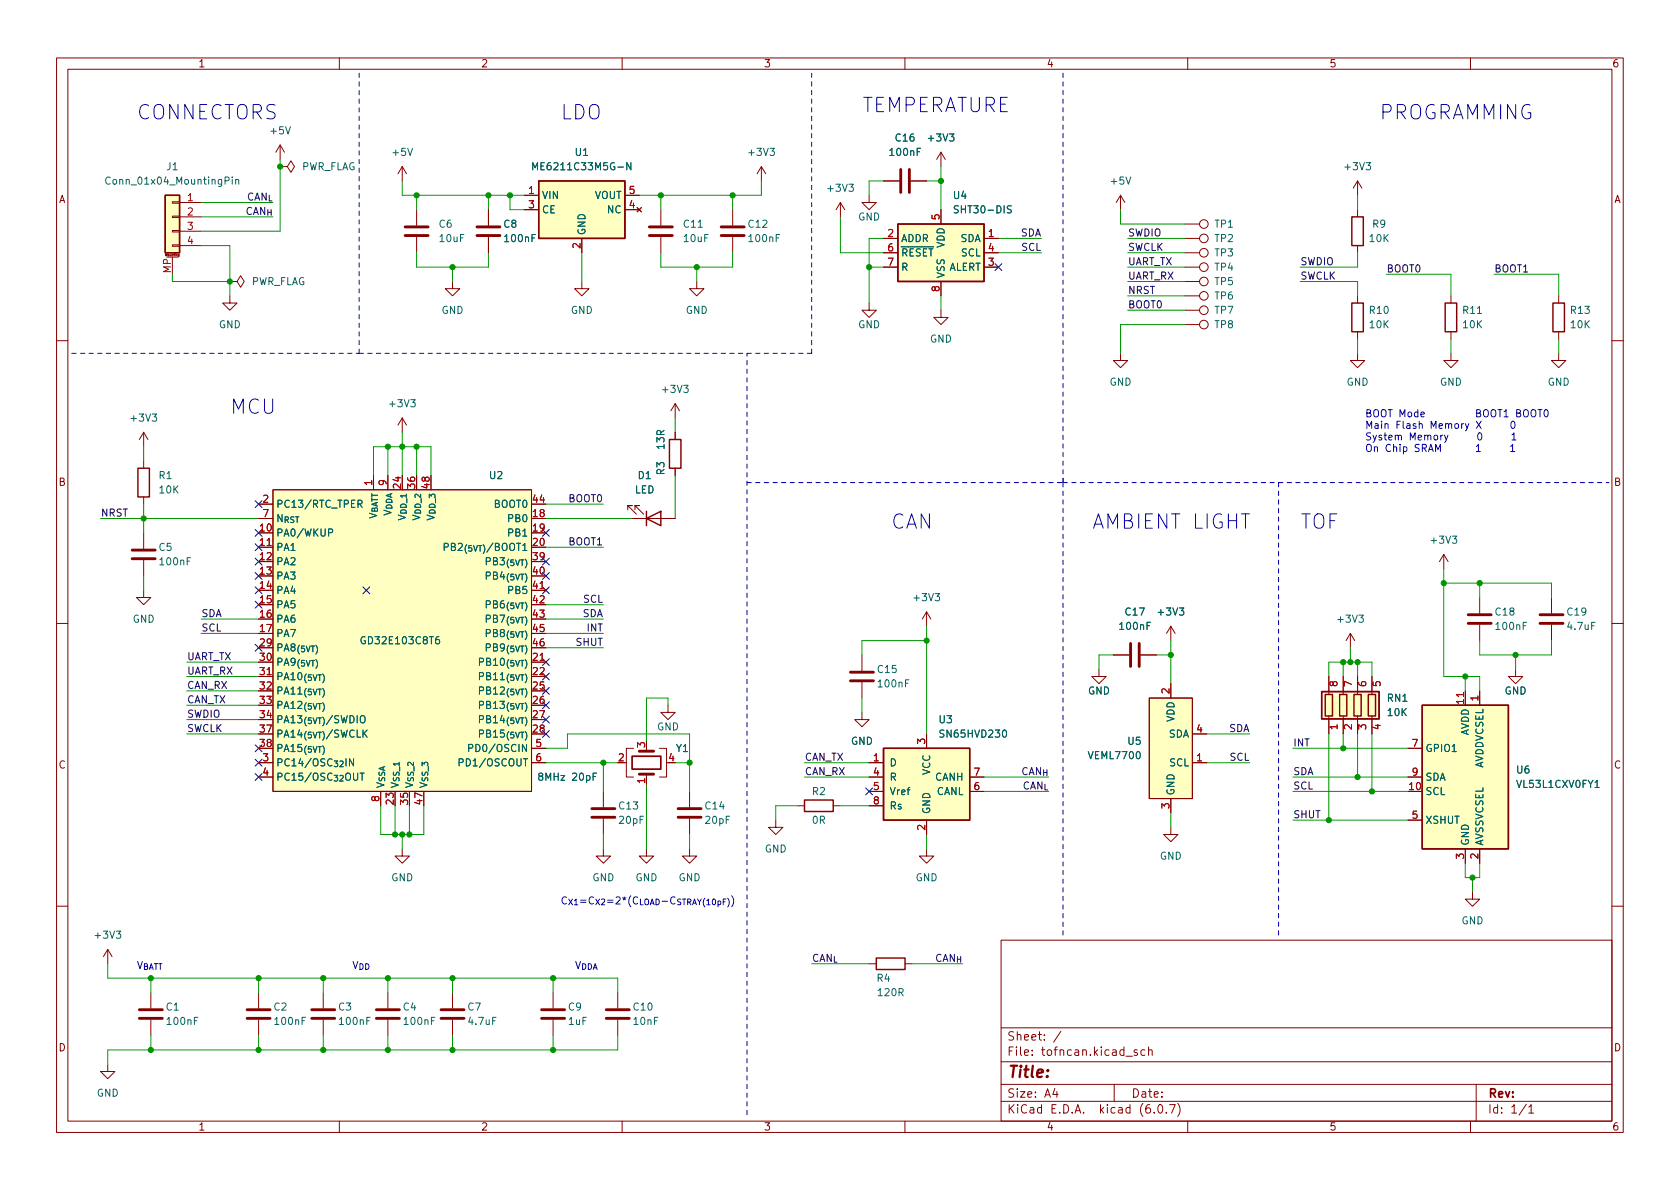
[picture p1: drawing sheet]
<svg xmlns="http://www.w3.org/2000/svg" width="297mm" height="210mm" viewBox="0 0 297 210" stroke-linecap="round" stroke-linejoin="round" font-family="sans-serif">
<g fill="none" stroke="#840000" stroke-width=".18">
<path d="M10 10.2h277v190.1h-277zM12 12.2h273v186.1h-273zM60 10.2v2M110 10.2v2M160 10.2v2M210 10.2v2M260 10.2v2M30.5 38.2h1.2v.3h-1.2zM30.5 35.7h1.2v.2h-1.2zM31.7 35.8h3.9M31.7 38.3h3.9M49.5 29.5h1.3l.6-1.1 .7 1.1-.7 1-.6-1"/>
<path d="M49.5 29.5h.1M49.5 25.6l-.7 1.3M49.5 25.6v2.6M49.5 25.6l.8 1.3M71.1 29.5v2.5M71.1 29.5l-.7 1.2M71.1 29.5l.8 1.2M73.7 37.1v2.8M86.4 37.1v2.8M92.7 34.5h2.5M92.7 37.1h2.5M110.5 34.5h2.5"/>
<path d="M110.5 37.1h2.5M112.6 36.7l.8 .8M113.4 36.7l-.8 .8M116.8 37.1v2.8M129.5 37.1v2.8M134.6 29.5l-.7 1.2M134.6 29.5v2.5M134.6 29.5l.8 1.2M148.6 35.8l-.8 1.3M148.6 35.8v2.5M148.6 35.8l.8 1.3M153.7 34.5v1.3h1.2l-1.2 1.3-1.3-1.3h1.3"/>
<path d="M156.2 32h2.8M161 32h2.8M166.4 26.9v2.6M166.4 37.1v2.5M166.4 26.9l-.8 1.3M166.4 26.9l.7 1.3M198.1 34.5l-.7 1.3M198.1 34.5v2.6M198.1 34.5l.8 1.3M209.5 39.6h2.6M240 32v2.5M240 37.1v1.2"/>
<path d="M240 32l-.7 1.3M240 32l.8 1.3M29.5 45.5h2M30.5 43.3h1.2v.3h-1.2zM30.5 40.8h1.2v.2h-1.2zM30.5 45.5v3M31.7 45.2h-.2v-.2h.2v.3l-.2 .1M31.7 40.9h3.9M31.7 43.4h3.9M40.6 52.3v1.3h1.3l-1.3 1.3-1.2-1.3h1.2M40.6 49.8h1.3l.6 1 .7-1-.7-1-.6 1M40.6 49.8h.1"/>
<path d="M73.7 41.9v2.8M80 49.8v1.2h1.3l-1.3 1.3-1.3-1.3h1.3M86.4 41.9v2.8M102.9 49.8v1.2h1.2l-1.2 1.3-1.3-1.3h1.3M102.9 42.2v2.5M116.8 41.9v2.8M123.2 49.8v1.2h1.3l-1.3 1.3-1.3-1.3h1.3M129.5 41.9v2.8M153.7 53.6v1.3h1.2l-1.2 1.2-1.3-1.2h1.3M156.2 47.2h2.5M156.2 42.2h2.5M156.2 44.7h2.5"/>
<path d="M166.4 54.9v1.2h1.2l-1.2 1.3-1.3-1.3h1.3M166.4 49.8v2.5M174 47.2h2.5M174 42.2h2.5M174 44.7h2.5M209.5 47.2h2.6M209.5 52.3h2.6M209.5 57.4h2.6M209.5 49.8h2.6M209.5 54.9h2.6M209.5 42.2h2.6M209.5 44.7h2.6"/>
<path d="M240 43.4v1.3M240 52.3v1.3M240 58.7v1.2M256.5 52.3v1.3M256.5 58.7v1.2M275.6 52.3v1.3M275.6 58.7v1.2M10 60.2h2M25.4 76.4l-.8 1.3M25.4 76.4v2.6M25.4 76.4l.8 1.3M71.1 73.9l-.7 1.3"/>
<path d="M71.1 73.9v2.5M71.1 73.9l.8 1.3M119.4 71.4l-.8 1.2M119.4 71.4v2.5M119.4 76.4v1.3M119.4 71.4l.7 1.2M198.1 62.5v1.2h1.3l-1.3 1.3-1.3-1.3h1.3M240 62.5v1.2h1.3l-1.3 1.3-1.2-1.3h1.2M256.5 62.5v1.2h1.3l-1.3 1.3-1.2-1.3h1.2M275.6 62.5v1.2h1.3l-1.3 1.3-1.3-1.3h1.3M285 60.2h2M25.4 81.5v1.3"/>
<path d="M25.4 87.9v1.2M25.4 94.2v2.8M25.4 99.1v2.7M45.7 91.7h2.6M45.7 96.8h2.6M45.7 89.1h2.6M48.3 86.6h45.7v53.3h-45.7zM66 84.1v2.5M68.6 84.1v2.5M111 90.2v-.8h.8h-.8l1.5 1.5M111.8 91.7h7.6M112.3 90.2v-.8h.7h-.7l1.5 1.5"/>
<path d="M119.4 82.8v1.3M255.3 98l-.8 1.3M255.3 98v2.6M255.3 98l.7 1.3M10 110.2h2M25.4 104.4v1.3h1.3l-1.3 1.2-1.3-1.2h1.3M45.7 119.6h2.6M94 117.1h2.5M94 104.4h2.5M152.4 115.8v2.8M163.8 108.2l-.7 1.3M163.8 108.2v2.5"/>
<path d="M163.8 108.2l.8 1.3M194.3 118.4v1.2h1.3l-1.3 1.3-1.3-1.3h1.3M196.8 115.8h2.8M201.7 115.8h2.8M207 110.7l-.8 1.3M207 110.7v2.6M207 110.7l.8 1.3M234.9 119.6v3.2M237.5 119.6v3.2M238.8 112l-.8 1.3M238.8 112v2.5M238.8 112l.7 1.3"/>
<path d="M240 119.6v3.2M242.6 119.6v3.2M261.6 105.7v2.8M261.6 110.5v2.8M268 118.4v1.2h1.2l-1.2 1.3-1.3-1.3h1.3M274.3 105.7v2.8M274.3 110.5v2.8M285 110.2h2M45.7 137.4h2.6M45.7 134.9h2.6M67.3 139.9v2.6M94 132.3h2.5"/>
<path d="M94 134.9h2.5M106.7 139.9v2.8M112 132.3h-1.3v5.1h1.3M114.3 132.3v.5M114.3 136.9v.5M116.6 132.3h1.3v5.1h-1.3M118.1 124.7v1.3h1.3l-1.3 1.2-1.3-1.2h1.3M121.9 139.9v2.8M152.4 126v1.2h1.3l-1.3 1.3-1.3-1.3h1.3M152.4 120.6v2.8M153.7 137.4h2.5M153.7 134.9h2.5"/>
<path d="M153.7 139.9h2.5M163.8 129.8v2.5M171.4 137.4h2.6M171.4 139.9h2.6M203.2 123.4h7.6v17.8h-7.6zM207 120.9v2.5M210.8 134.9h2.6M210.8 129.8h2.6M234.9 126.6v3.2M237.5 126.6v3.2M240 126.6v3.2M242.6 126.6v3.2"/>
<path d="M248.9 132.3h2.6M248.9 137.4h2.6M259.1 122.2v2.5M261.6 122.2v2.5M71.1 150.1v1.3h1.3l-1.3 1.2-1.3-1.2h1.3M106.7 150.1v1.3h1.2l-1.2 1.2-1.3-1.2h1.3M106.7 144.8v2.8M114.3 150.1v1.3h1.3l-1.3 1.2-1.3-1.2h1.3M121.9 150.1v1.3h1.3l-1.3 1.2-1.3-1.2h1.3M121.9 144.8v2.8M137.2 145v1.3h1.2l-1.2 1.3-1.3-1.3h1.3M141 142.5h1.2"/>
<path d="M147.3 142.5h1.3M153.7 142.5h2.5M163.8 150.1v1.3h1.3l-1.3 1.2-1.2-1.2h1.2M163.8 145v2.6M207 146.3v1.3h1.3l-1.3 1.2-1.3-1.2h1.3M207 141.2v2.6M248.9 145h2.6M259.1 150.1v2.5M260.3 157.7v1.3h1.3l-1.3 1.3-1.2-1.3h1.2M261.6 150.1v2.5M10 160.2h2M19 167.9l-.7 1.3"/>
<path d="M19 167.9v2.5M19 167.9l.8 1.3M26.7 175.5v2.8M45.7 175.5v2.8M57.1 175.5v2.8M68.6 175.5v2.8M80 175.5v2.8M97.8 175.5v2.8M109.2 175.5v2.8M153.7 170.4h1.2M160 170.4h1.3M177 166.3h108v32h-108z"/>
<path d="M285 160.2h2M19 188.2v1.3h1.3l-1.3 1.2-1.2-1.2h1.2M26.7 180.3v2.8M45.7 180.3v2.8M57.1 180.3v2.8M60 198.3v2M68.6 180.3v2.8M80 180.3v2.8M97.8 180.3v2.8M109.2 180.3v2.8M110 198.3v2M160 198.3v2"/>
<path d="M177 194.8h108M177 191.8h108M177 187.8h108M177 181.8h108M186.5 192.5l-.4 1h1M186.9 193v1M187.6 182.4l-1.3 1.9M197 191.8v3M199.1 186.8h1.1M201.1 185.7l-.4-.1-.2 .2 .1 .3 .5 .1v.4h-.6M202.4 185.7l-.4-.1-.3 .3v.4l.2 .3h.5M203.1 185.8l.2-.2 .3 .1 .1 .9"/>
<path d="M203.1 185.1v1.5M204.1 196.7v.1M204.9 195.4l.2-.1a.81 .81 0 0 1 .6 .7 .81 .81 0 0 1-.3 .8h-.2a.81 .81 0 0 1-.6-.6 .81 .81 0 0 1 .3-.8zM206.2 196.7v.1M206.8 195.3h1l-.7 1.5M208.2 195.1a1.72 1.72 0 0 1 0 2.3M210 198.3v2M260 198.3v2M261 191.8v6.5M269.9 195.3l-1.3 1.9M270.3 195.8l.4-.5v1.5M270.3 196.8h.9"/>
<circle cx="212.9" cy="39.6" r=".76"/>
<circle cx="212.9" cy="54.9" r=".76"/>
<circle cx="212.9" cy="52.3" r=".76"/>
<circle cx="212.9" cy="57.4" r=".76"/>
<circle cx="212.9" cy="44.7" r=".76"/>
<circle cx="212.9" cy="47.2" r=".76"/>
<circle cx="212.9" cy="49.8" r=".76"/>
<circle cx="212.9" cy="42.2" r=".76"/>
</g>
<g fill="none" stroke="#840000" stroke-width=".51">
<path d="M159.3 30v4M160.8 30v4M71.6 41.7h4.1M71.6 40.1h4.1M84.3 41.7h4.1M84.3 40.1h4.1M114.8 41.7h4.1M114.8 40.1h4.1M127.5 41.7h4.1M127.5 40.1h4.1M23.4 98.8h4M23.4 97.3h4"/>
<path d="M150.4 118.9h4M199.9 113.8v4.1M201.4 113.8v4.1M259.6 110.2h4.1M259.6 108.7h4.1M272.3 110.2h4.1M272.3 108.7h4.1M113 136.9h2.6M113 132.8h2.6M150.4 120.4h4M104.6 144.5h4.1M104.6 143h4.1"/>
<path d="M119.9 144.5h4.1M119.9 143h4.1M24.6 178.6h4.1M43.7 178.6h4.1M55.1 178.6h4.1M66.5 178.6h4.1M78 178.6h4M95.8 178.6h4M107.2 178.6h4.1M24.6 180.1h4.1M43.7 180.1h4.1M55.1 180.1h4.1"/>
<path d="M66.5 180.1h4.1M78 180.1h4M95.8 180.1h4M107.2 180.1h4.1"/>
</g>
<g fill="#ffffc2" stroke="#ffffc2" stroke-width=".18">
<path d="M95.2 32h15.3v10.2h-15.3z"/>
<path d="M233.7 122.3h10.1v4.8h-10.1z"/>
<path d="M251.5 124.7h15.2v25.4h-15.2z"/>
<path d="M29.2 34.5h2.5v10.2h-2.5z"/>
<path d="M156.2 132.3h15.2v12.7h-15.2z"/>
<path d="M158.7 39.6h15.3v10.2h-15.3z"/>
<path d="M203.2 123.4h7.6v17.8h-7.6z"/>
<path d="M48.3 86.6h45.7v53.3h-45.7z"/>
</g>
<g fill="none" stroke="#840000" stroke-width=".25">
<path d="M29.2 34.5h2.5v10.2h-2.5zM95.2 32h15.3v10.2h-15.3zM158.7 39.6h15.3v10.2h-15.3zM239 38.3h2v5.1h-2zM239 53.6h2v5.1h-2zM255.5 53.6h2.1v5.1h-2.1zM274.6 53.6h2v5.1h-2zM118.4 77.7h2v5.1h-2zM24.4 82.8h2v5.1h-2zM114.3 91.7l2.5-1.3v2.6zM114.3 90.4v2.6M156.2 132.3h15.2v12.7h-15.2z"/>
<path d="M233.7 122.3h10.1v4.8h-10.1zM234.3 122.8h1.3v3.8h-1.3zM236.9 122.8h1.2v3.8h-1.2zM239.4 122.8h1.3v3.8h-1.3zM241.9 122.8h1.3v3.8h-1.3zM251.5 124.7h15.2v25.4h-15.2zM142.2 141.5h5.1v2h-5.1zM154.9 169.4h5.1v2h-5.1z"/>
</g>
<g fill="none" stroke="#006464" stroke-width=".18">
<path d="M19.5 31.4a.6 .6 0 0 0-.9 .4 .6 .6 0 0 0 .6 .8l.3-.1M41.1 31.3v.1M41.1 31.7v.9M41.7 31.8l.1-.1 .4 .1v.8M41.7 31.7v.9M94.2 30v-1.2l.4 .9 .4-.9v1.2M111.5 28.8v1.2l-.7-1.2v1.2M58.1 94.2l.6-.1 .1-.1v-.3l-.7-.2v1.3M63.3 89.1h.6l.1-.2v-.3l-.7-.1v1.2M63.6 89.1l.4 .6M81.2 134.8h.6l.1-.2-.1-.3-.6-.1v1.2M82.9 132.3l.6-.1 .1-.1-.1-.3-.6-.2v1.3"/>
<path d="M105.5 136.7h-.6v1.3M282 139.3h.7"/>
</g>
<path d="M111.8 133.7h5v2.3h-5z" fill="none" stroke="#840000" stroke-width=".3"/>
<g fill="none" stroke="#0000c2" stroke-width=".18">
<path d="M251.2 73.3l.6-.1v-.3h-.4l-.2 .1 .1 .7h.5M253.8 79.8v-1.2l.5 .9 .4-.9v1.2M254.7 77v.8M255.1 77l-.4 .2M255.4 77l.3 .8M256 77l-.4 1.1-.2 .1M259.1 74.9l.3 .9M259.7 74.9l-.4 1.2-.2 .1M261 78.9l.4-.3v1.2M261 79.8h.8M261.4 76.7l.2-.2a.68 .68 0 0 1 .4 .7 .68 .68 0 0 1-.4 .6l-.2-.1-.1-.4zM267.1 78.9l.3-.3v1.2"/>
<path d="M267.1 79.8h.7M267.3 74.6l.1-.1a.68 .68 0 0 1 .5 .6 .68 .68 0 0 1-.5 .7l-.1-.2-.2-.3zM267.3 76.9l.4-.4v1.3M267.3 77.8h.7M268.2 73h.5l.1-.2v-.2l-.6-.2v1.3h.5l.1-.1 .1-.3-.3-.3M269.6 72.5l.1-.1a.43 .43 0 0 1 .5 .5v.4a.42 .42 0 0 1-.4 .4 .42 .42 0 0 1-.4-.4v-.4zM270.8 72.6l.2-.2a.43 .43 0 0 1 .6 .5v.4a.42 .42 0 0 1-.5 .4 .42 .42 0 0 1-.4-.4zM271.9 72.4h.7M272.3 72.4v1.3M273.1 72.6l.2-.2a.68 .68 0 0 1 .4 .7 .68 .68 0 0 1-.4 .6l-.2-.1-.1-.4zM62.4 170l.5 1.3 .4-1.3M63.6 170.4a.51 .51 0 0 1 .6 .5 .51 .51 0 0 1-.6 .5z"/>
<path d="M64.7 170.4a.51 .51 0 0 1 .5 .5 .51 .51 0 0 1-.5 .5z"/>
</g>
<path d="M63.5 12.9v49.6M143.5 12.9v49.6M188 12.9v72.4M12.7 62.5h50.8M63.5 62.5h80M132.1 85.3h55.9M188 85.3h96.5M188 85.3v-1.2M226.1 85.3v80M188 165.3v-80M132.1 197.1v-134.6" fill="none" stroke="#0000c2" stroke-width=".18" stroke-dasharray=".8 .8"/>
<g fill="none" stroke="#009600" stroke-width=".18">
<path d="M35.6 38.3h12.7M35.6 35.8h12.7M49.5 28.2v12.7h-13.9M71.1 32v2.5h21.6M73.7 34.5v2.6M86.4 34.5v2.6M90.2 34.5v2.6h2.5M116.8 34.5v2.6M129.5 34.5v2.6M134.6 32v2.5h-21.6M148.6 38.3v6.4h7.6M156.2 32h-2.5v2.5"/>
<path d="M163.8 32h2.6M166.4 29.5v7.6M198.1 37.1v2.5h11.4M240 34.5v2.6M30.5 48.5v1.3h10.1M35.6 43.4h5v8.9M73.7 44.7v2.5h12.7v-2.5M80 47.2v2.6M102.9 44.7v5.1M116.8 44.7v2.5h12.7v-2.5M123.2 47.2v2.6M153.7 47.2h2.5"/>
<path d="M156.2 42.2h-2.5v11.4M166.4 52.3v2.6M176.5 44.7h7.6M176.5 42.2h7.6M199.4 47.2h10.1M199.4 44.7h10.1M199.4 42.2h10.1M199.4 49.8h10.1M199.4 54.9h10.1M199.4 52.3h10.1M209.5 57.4h-11.4v5.1M229.9 49.8h10.1v2.5"/>
<path d="M240 44.7v2.5h-10.1M240 59.9v2.6M245.1 48.5h11.4v3.8M256.5 59.9v2.6M264.2 48.5h11.4v3.8M275.6 59.9v2.6M25.4 79v2.5M68.6 79v5.1M71.1 76.4v7.7M73.7 79v5.1M119.4 73.9v2.5M17.8 91.7h27.9"/>
<path d="M25.4 89.1v5.1M66 84.1v-5.1h10.2v5.1M96.5 91.7h15.3M96.5 96.8h10.2M96.5 89.1h10.2M119.4 84.1v7.6M25.4 101.8v2.6M33 119.6h12.7M33 117.1h12.7M35.6 109.5h10.1M35.6 112h10.1M96.5 109.5h10.2"/>
<path d="M96.5 106.9h10.2M96.5 112h10.2M96.5 114.5h10.2M163.8 113.3h-11.4v2.5M163.8 110.7v19.1M196.8 115.8h-2.5v2.6M204.5 115.8h2.5M207 113.3v7.6M234.9 119.6v-2.5h7.7v2.5M237.5 117.1v2.5M238.8 114.5v2.6M240 117.1v2.5"/>
<path d="M255.3 100.6v19h6.3v2.6M255.3 103.1h19v2.6M259.1 119.6v2.6M261.6 103.1v2.6M261.6 113.3v2.5h12.7v-2.5M268 115.8v2.6M33 129.8h12.7M33 127.2h12.7M33 122.2h12.7M33 124.7h12.7M96.5 134.9h12.7M96.5 132.3h3.8v-2.5h21.6v10.1"/>
<path d="M106.7 134.9v5M114.3 138.7v11.4M118.1 124.7v-1.3h-3.8v7.7M119.4 134.9h2.5M142.2 134.9h11.5M142.2 137.4h11.5M152.4 123.4v2.6M174 137.4h11.4M174 139.9h11.4M213.4 134.9h7.6M213.4 129.8h7.6M228.6 137.4h20.3"/>
<path d="M228.6 132.3h20.3M228.6 139.9h20.3M234.9 129.8v15.2M237.5 129.8v2.5M240 129.8v7.6M242.6 129.8v10.1M67.3 142.5v5.1h7.6v-5.1M69.8 142.5v5.1M71.1 147.6v2.5M72.4 142.5v5.1M106.7 147.6v2.5M121.9 147.6v2.5"/>
<path d="M141 142.5h-3.8v2.5M148.6 142.5h5.1M163.8 147.6v2.5M207 143.8v2.5M228.6 145h20.3M259.1 152.6v2.6h2.5v-2.6M260.3 155.2v2.5M19 170.4v2.6h90.2v2.5M26.7 173v2.5M45.7 173v2.5M57.1 173v2.5M68.6 173v2.5"/>
<path d="M80 173v2.5M97.8 173v2.5M143.5 170.4h10.2M161.3 170.4h8.9M26.7 183.1v2.6M45.7 183.1v2.6M57.1 183.1v2.6M68.6 183.1v2.6M80 183.1v2.6M97.8 183.1v2.6M109.2 183.1v2.6h-90.2v2.5"/>
</g>
<g fill="none" stroke="#000084" stroke-width=".18">
<path d="M175.9 46.6l1.2 1.2M177.1 46.6l-1.2 1.2M45.1 98.7l1.2 1.2M45.1 93.6l1.2 1.2M45.1 96.2l1.2 1.2M45.1 88.5l1.2 1.3M46.3 98.7l-1.2 1.2M46.3 93.6l-1.2 1.2M46.3 96.2l-1.2 1.2M46.3 88.5l-1.2 1.3M95.9 93.6l1.2 1.2M95.9 98.7l1.2 1.2"/>
<path d="M97.1 93.6l-1.2 1.2M97.1 98.7l-1.2 1.2M45.1 113.9l1.2 1.3M45.1 103.8l1.2 1.2M45.1 101.2l1.2 1.3M45.1 106.3l1.2 1.2M46.3 113.9l-1.2 1.3M46.3 103.8l-1.2 1.2M46.3 101.2l-1.2 1.3M46.3 106.3l-1.2 1.2M64.2 103.8l1.2 1.2M65.4 103.8l-1.2 1.2"/>
<path d="M95.9 103.8l1.2 1.2M95.9 119l1.2 1.2M95.9 101.2l1.2 1.3M95.9 116.5l1.2 1.2M97.1 103.8l-1.2 1.2M97.1 119l-1.2 1.2M97.1 101.2l-1.2 1.3M97.1 116.5l-1.2 1.2M45.1 134.3l1.2 1.2M45.1 136.8l1.2 1.2M45.1 131.7l1.2 1.2M46.3 134.3l-1.2 1.2"/>
<path d="M46.3 136.8l-1.2 1.2M46.3 131.7l-1.2 1.2M95.9 121.6l1.2 1.2M95.9 126.6l1.2 1.3M95.9 129.2l1.2 1.2M95.9 124.1l1.2 1.2M97.1 121.6l-1.2 1.2M97.1 126.6l-1.2 1.3M97.1 129.2l-1.2 1.2M97.1 124.1l-1.2 1.2M153.1 139.3l1.2 1.3M154.3 139.3l-1.2 1.3"/>
</g>
<g fill="#009600" stroke="#009600" stroke-width=".18">
<circle cx="71.1" cy="79" r=".46"/>
<circle cx="68.6" cy="79" r=".46"/>
<circle cx="25.4" cy="91.7" r=".46"/>
<circle cx="80" cy="185.7" r=".46"/>
<circle cx="68.6" cy="173" r=".46"/>
<circle cx="80" cy="173" r=".46"/>
<circle cx="45.7" cy="185.7" r=".46"/>
<circle cx="45.7" cy="173" r=".46"/>
<circle cx="68.6" cy="185.7" r=".46"/>
<circle cx="57.1" cy="185.7" r=".46"/>
<circle cx="57.1" cy="173" r=".46"/>
<circle cx="26.7" cy="173" r=".46"/>
<circle cx="26.7" cy="185.7" r=".46"/>
<circle cx="40.6" cy="49.8" r=".46"/>
<circle cx="49.5" cy="29.5" r=".46"/>
<circle cx="73.7" cy="34.5" r=".46"/>
<circle cx="73.7" cy="79" r=".46"/>
<circle cx="97.8" cy="173" r=".46"/>
<circle cx="72.4" cy="147.6" r=".46"/>
<circle cx="97.8" cy="185.7" r=".46"/>
<circle cx="106.7" cy="134.9" r=".46"/>
<circle cx="71.1" cy="147.6" r=".46"/>
<circle cx="69.8" cy="147.6" r=".46"/>
<circle cx="86.4" cy="34.5" r=".46"/>
<circle cx="80" cy="47.2" r=".46"/>
<circle cx="90.2" cy="34.5" r=".46"/>
<circle cx="240" cy="137.4" r=".46"/>
<circle cx="242.6" cy="139.9" r=".46"/>
<circle cx="268" cy="115.8" r=".46"/>
<circle cx="260.3" cy="155.2" r=".46"/>
<circle cx="207" cy="115.8" r=".46"/>
<circle cx="163.8" cy="113.3" r=".46"/>
<circle cx="123.2" cy="47.2" r=".46"/>
<circle cx="121.9" cy="134.9" r=".46"/>
<circle cx="261.6" cy="103.1" r=".46"/>
<circle cx="255.3" cy="103.1" r=".46"/>
<circle cx="259.1" cy="119.6" r=".46"/>
<circle cx="129.5" cy="34.5" r=".46"/>
<circle cx="116.8" cy="34.5" r=".46"/>
<circle cx="153.7" cy="47.2" r=".46"/>
<circle cx="166.4" cy="32" r=".46"/>
<circle cx="237.5" cy="117.1" r=".46"/>
<circle cx="240" cy="117.1" r=".46"/>
<circle cx="238.8" cy="117.1" r=".46"/>
<circle cx="234.9" cy="145" r=".46"/>
<circle cx="237.5" cy="132.3" r=".46"/>
</g>
<g font-size="3.5" fill="#0000c2">
<text x="24.1" y="21.1">CONNECTORS</text>
<text x="99.1" y="21.1">LDO</text>
<text x="152.4" y="19.9">TEMPERATURE</text>
<text x="243.8" y="21.1">PROGRAMMING</text>
<text x="40.6" y="73.2">MCU</text>
<text x="157.5" y="93.5">CAN</text>
<text x="193" y="93.5">AMBIENT LIGHT</text>
<text x="229.9" y="93.5">TOF</text>
</g>
<text font-size="2.8" fill="#840000" x="178" y="190.6">Title:</text>
<g font-size="2.1" fill="#840000">
<text x="178" y="184">Sheet: /</text>
<text x="178" y="186.7">File: tofncan.kicad_sch</text>
<text x="178" y="196.9">KiCad E.D.A. kicad (6.0.7)</text>
<text x="178" y="194.1">Size: A4</text>
<text x="200" y="194.1">Date:</text>
<text x="263" y="194.1">Rev:</text>
<text x="263" y="196.9">Id: 1/1</text>
</g>
<g font-size="1.8" fill="#840000">
<text x="35" y="11.9">1</text>
<text x="85" y="11.9">2</text>
<text x="135" y="11.9">3</text>
<text x="185" y="11.9">4</text>
<text x="235" y="11.9">5</text>
<text x="285" y="11.9">6</text>
<text x="10.3" y="35.9">A</text>
<text x="285.3" y="35.9">A</text>
<text x="10.3" y="85.9">B</text>
<text x="285.3" y="85.9">B</text>
<text x="10.3" y="135.9">C</text>
<text x="285.3" y="135.9">C</text>
<text x="10.3" y="185.9">D</text>
<text x="285.3" y="185.9">D</text>
<text x="35" y="199.9">1</text>
<text x="85" y="199.9">2</text>
<text x="135" y="199.9">3</text>
<text x="185" y="199.9">4</text>
<text x="235" y="199.9">5</text>
<text x="285" y="199.9">6</text>
</g>
<g font-size="1.8" fill="#006464">
<text x="47.9" y="23.7">+5V</text>
<text x="69.5" y="27.6">+5V</text>
<text x="101.7" y="27.6">U1</text>
<text x="132.5" y="27.6">+3V3</text>
<text x="157.5" y="27.6">100nF</text>
<text x="158.4" y="25">C16</text>
<text x="164.3" y="25">+3V3</text>
<text x="19.4" y="32.6">Conn_01x04_MountingPin</text>
<text x="29.5" y="30.1">J1</text>
<text x="53.2" y="30.1">PWR_FLAG</text>
<text x="95.1" y="30.1">ME6211C33M5G-N</text>
<text x="95.8" y="35.2">VIN</text>
<text x="105.1" y="35.2">VOUT</text>
<text x="146.5" y="33.9">+3V3</text>
<text x="168.6" y="35.2">U4</text>
<text x="196.5" y="32.6">+5V</text>
<text x="237.9" y="30.1">+3V3</text>
<text x="77.7" y="40.3">C6</text>
<text x="89.1" y="40.3">C8</text>
<text x="95.8" y="37.7">CE</text>
<text x="103.5" y="41.7" transform="rotate(-90 103.5 41.7)">GND</text>
<text x="107.4" y="37.7">NC</text>
<text x="121" y="40.3">C11</text>
<text x="132.4" y="40.3">C12</text>
<text x="151.7" y="39">GND</text>
<text x="169.2" y="37.7">SHT30-DIS</text>
<text x="214.8" y="40.3">TP1</text>
<text x="242.7" y="40.3">R9</text>
<text x="77.8" y="42.8">10uF</text>
<text x="89.4" y="42.8">100nF</text>
<text x="121" y="42.8">10uF</text>
<text x="132.5" y="42.8">100nF</text>
<text x="159.3" y="42.8">ADDR</text>
<text x="159.3" y="45.3">~{RESET}</text>
<text x="159.3" y="47.9">R</text>
<text x="167" y="43.9" transform="rotate(-90 167 43.9)">VDD</text>
<text x="167.6" y="47.9">ALERT</text>
<text x="169.7" y="42.8">SDA</text>
<text x="169.9" y="45.3">SCL</text>
<text x="214.8" y="47.9">TP4</text>
<text x="214.8" y="42.8">TP2</text>
<text x="214.8" y="45.3">TP3</text>
<text x="242.2" y="42.8">10K</text>
<text x="44.3" y="50.4">PWR_FLAG</text>
<text x="167" y="49.3" transform="rotate(-90 167 49.3)">VSS</text>
<text x="214.8" y="53">TP6</text>
<text x="214.8" y="50.4">TP5</text>
<text x="38.7" y="58">GND</text>
<text x="78" y="55.5">GND</text>
<text x="100.9" y="55.5">GND</text>
<text x="121.2" y="55.5">GND</text>
<text x="151.7" y="58">GND</text>
<text x="214.8" y="58">TP8</text>
<text x="214.8" y="55.5">TP7</text>
<text x="242.2" y="55.5">R10</text>
<text x="242.2" y="58">10K</text>
<text x="258.7" y="55.5">R11</text>
<text x="258.7" y="58">10K</text>
<text x="277.8" y="55.5">R13</text>
<text x="277.8" y="58">10K</text>
<text x="164.4" y="60.6">GND</text>
<text x="117.3" y="69.5">+3V3</text>
<text x="196.2" y="68.2">GND</text>
<text x="238.1" y="68.2">GND</text>
<text x="254.6" y="68.2">GND</text>
<text x="273.6" y="68.2">GND</text>
<text x="23.3" y="74.5">+3V3</text>
<text x="69" y="72">+3V3</text>
<text x="117.5" y="83.9" transform="rotate(-90 117.5 83.9)">R3</text>
<text x="117.5" y="79.3" transform="rotate(-90 117.5 79.3)">13R</text>
<text x="28.1" y="84.7">R1</text>
<text x="28.2" y="87.2">10K</text>
<text x="48.8" y="89.8">PC13/RTC_TPER</text>
<text x="86.6" y="84.7">U2</text>
<text x="87.4" y="89.8">BOOT0</text>
<text x="112.2" y="87.2">LED</text>
<text x="112.9" y="84.7">D1</text>
<text x="48.8" y="94.9">PA0/WKUP</text>
<text x="48.8" y="92.3">N_{RST}</text>
<text x="66.7" y="94.7" transform="rotate(-90 66.7 94.7)">V_{BATT</text>
<text x="69.2" y="94.5" transform="rotate(-90 69.2 94.5)">V_{DDA}</text>
<text x="71.8" y="95.2" transform="rotate(-90 71.8 95.2)">V_{DD_1}</text>
<text x="74.3" y="95.2" transform="rotate(-90 74.3 95.2)">V_{DD_2}</text>
<text x="76.8" y="95.2" transform="rotate(-90 76.8 95.2)">V_{DD_3}</text>
<text x="90" y="92.3">PB0</text>
<text x="90" y="94.9">PB1</text>
<text x="28.1" y="97.4">C5</text>
<text x="28.4" y="99.9">100nF</text>
<text x="48.8" y="97.4">PA1</text>
<text x="48.8" y="99.9">PA2</text>
<text x="76.7" y="97.4">PB2_{(5VT)}/BOOT1</text>
<text x="83.3" y="99.9">PB3_{(5VT)}</text>
<text x="253.2" y="96.1">+3V3</text>
<text x="48.8" y="102.5">PA3</text>
<text x="48.8" y="105">PA4</text>
<text x="48.8" y="107.6">PA5</text>
<text x="83.3" y="102.5">PB4_{(5VT)}</text>
<text x="83.3" y="107.6">PB6_{(5VT)}</text>
<text x="90" y="105">PB5</text>
<text x="161.7" y="106.3">+3V3</text>
<text x="23.4" y="110.1">GND</text>
<text x="48.8" y="110.1">PA6</text>
<text x="48.8" y="112.6">PA7</text>
<text x="64.2" y="113.9">GD32E103C8T6</text>
<text x="83.3" y="110.1">PB7_{(5VT)}</text>
<text x="83.3" y="112.6">PB8_{(5VT)}</text>
<text x="198.1" y="111.4">100nF</text>
<text x="199" y="108.8">C17</text>
<text x="204.9" y="108.8">+3V3</text>
<text x="236.7" y="110.1">+3V3</text>
<text x="264.5" y="108.8">C18</text>
<text x="264.6" y="111.4">100nF</text>
<text x="277.2" y="108.8">C19</text>
<text x="277.3" y="111.4">4.7uF</text>
<text x="48.8" y="115.2">PA8_{(5VT)}</text>
<text x="48.8" y="117.7">PA9_{(5VT)}</text>
<text x="82.3" y="117.7">PB10_{(5VT)}</text>
<text x="83.3" y="115.2">PB9_{(5VT)}</text>
<text x="155.2" y="119">C15</text>
<text x="48.8" y="120.3">PA10_{(5VT)}</text>
<text x="48.8" y="122.8">PA11_{(5VT)}</text>
<text x="48.8" y="125.3">PA12_{(5VT)}</text>
<text x="82.3" y="120.3">PB11_{(5VT)}</text>
<text x="82.3" y="122.8">PB12_{(5VT)}</text>
<text x="82.3" y="125.3">PB13_{(5VT)}</text>
<text x="155.4" y="121.5">100nF</text>
<text x="192.3" y="122.8">GND</text>
<text x="245.3" y="124.1">RN1</text>
<text x="266" y="122.8">GND</text>
<text x="48.8" y="127.9">PA13_{(5VT)}/SWDIO</text>
<text x="48.8" y="130.4">PA14_{(5VT)}/SWCLK</text>
<text x="82.3" y="127.9">PB14_{(5VT)}</text>
<text x="82.3" y="130.4">PB15_{(5VT)}</text>
<text x="116.1" y="129.2">GND</text>
<text x="150.4" y="131.7">GND</text>
<text x="166.1" y="127.9">U3</text>
<text x="166.5" y="130.4">SN65HVD230</text>
<text x="199.5" y="131.7">U5</text>
<text x="206.6" y="130.4">SDA</text>
<text x="207.6" y="127.7" transform="rotate(-90 207.6 127.7)">VDD</text>
<text x="245.4" y="126.6">10K</text>
<text x="259.7" y="130.2" transform="rotate(-90 259.7 130.2)">AVDD</text>
<text x="48.8" y="135.5">PC14/OSC_{32}IN</text>
<text x="48.8" y="133">PA15_{(5VT)}</text>
<text x="82" y="135.5">PD1/OSCOUT</text>
<text x="83.9" y="133">PD0/OSCIN</text>
<text x="119.6" y="133">Y1</text>
<text x="157.2" y="135.5">D</text>
<text x="164.5" y="137.1" transform="rotate(-90 164.5 137.1)">VCC</text>
<text x="192.6" y="134.2">VEML7700</text>
<text x="206.8" y="135.5">SCL</text>
<text x="252" y="133">GPIO1</text>
<text x="262.3" y="136.1" transform="rotate(-90 262.3 136.1)">AVDDVCSEL</text>
<text x="268.2" y="136.8">U6</text>
<text x="48.8" y="138">PC15/OSC_{32}OUT</text>
<text x="67.9" y="139.4" transform="rotate(-90 67.9 139.4)">V_{SSA}</text>
<text x="70.5" y="139.4" transform="rotate(-90 70.5 139.4)">V_{SS_1}</text>
<text x="73" y="139.4" transform="rotate(-90 73 139.4)">V_{SS_2}</text>
<text x="75.6" y="139.4" transform="rotate(-90 75.6 139.4)">V_{SS_3}</text>
<text x="95.7" y="138">8MHz 20pF</text>
<text x="109.5" y="143.1">C13</text>
<text x="124.8" y="143.1">C14</text>
<text x="143.6" y="140.6">R2</text>
<text x="157.2" y="138">R</text>
<text x="157.2" y="140.6">Vref</text>
<text x="157.2" y="143.1">Rs</text>
<text x="165.3" y="138">CANH</text>
<text x="165.5" y="140.6">CANL</text>
<text x="207.6" y="140.7" transform="rotate(-90 207.6 140.7)">GND</text>
<text x="252" y="140.6">SCL</text>
<text x="252" y="138">SDA</text>
<text x="268.4" y="139.3">VL53L1CXV0FY1</text>
<text x="109.6" y="145.7">20pF</text>
<text x="124.8" y="145.7">20pF</text>
<text x="143.6" y="145.7">0R</text>
<text x="164.5" y="144" transform="rotate(-90 164.5 144)">GND</text>
<text x="252" y="145.7">XSHUT</text>
<text x="259.7" y="149.6" transform="rotate(-90 259.7 149.6)">GND</text>
<text x="262.3" y="149.6" transform="rotate(-90 262.3 149.6)">AVSSVCSEL</text>
<text x="69.2" y="155.8">GND</text>
<text x="104.7" y="155.8">GND</text>
<text x="112.3" y="155.8">GND</text>
<text x="120" y="155.8">GND</text>
<text x="135.2" y="150.7">GND</text>
<text x="161.9" y="155.8">GND</text>
<text x="205" y="152">GND</text>
<text x="17" y="166">+3V3</text>
<text x="258.4" y="163.4">GND</text>
<text x="155.1" y="173.6">R4</text>
<text x="29.4" y="178.7">C1</text>
<text x="48.4" y="178.7">C2</text>
<text x="59.9" y="178.7">C3</text>
<text x="71.3" y="178.7">C4</text>
<text x="82.7" y="178.7">C7</text>
<text x="100.5" y="178.7">C9</text>
<text x="112.1" y="178.7">C10</text>
<text x="155.4" y="176.1">120R</text>
<text x="29.7" y="181.2">100nF</text>
<text x="48.7" y="181.2">100nF</text>
<text x="60.1" y="181.2">100nF</text>
<text x="71.6" y="181.2">100nF</text>
<text x="83" y="181.2">4.7uF</text>
<text x="100.6" y="181.2">1uF</text>
<text x="112.1" y="181.2">10nF</text>
<text x="17.1" y="193.9">GND</text>
</g>
<g font-size="1.8" fill="#a90000">
<text x="33.2" y="35.6">1</text>
<text x="93.5" y="34.3">1</text>
<text x="111.3" y="34.3">5</text>
<text x="33.2" y="38.1">2</text>
<text x="33.2" y="40.6">3</text>
<text x="93.5" y="36.8">3</text>
<text x="111.3" y="36.8">4</text>
<text x="157" y="41.9">2</text>
<text x="166.1" y="38.8" transform="rotate(-90 166.1 38.8)">5</text>
<text x="174.8" y="41.9">1</text>
<text x="33.2" y="43.2">4</text>
<text x="102.6" y="43.9" transform="rotate(-90 102.6 43.9)">2</text>
<text x="157" y="44.4">6</text>
<text x="157" y="47">7</text>
<text x="174.8" y="47">3</text>
<text x="174.8" y="44.4">4</text>
<text x="30.2" y="48.3" transform="rotate(-90 30.2 48.3)">MP</text>
<text x="166.1" y="51.5" transform="rotate(-90 166.1 51.5)">8</text>
<text x="46.5" y="88.9">2</text>
<text x="65.8" y="85.8" transform="rotate(-90 65.8 85.8)">1</text>
<text x="68.3" y="85.8" transform="rotate(-90 68.3 85.8)">9</text>
<text x="70.9" y="86.3" transform="rotate(-90 70.9 86.3)">24</text>
<text x="73.4" y="86.3" transform="rotate(-90 73.4 86.3)">36</text>
<text x="75.9" y="86.3" transform="rotate(-90 75.9 86.3)">48</text>
<text x="94.3" y="88.9">44</text>
<text x="46" y="94">10</text>
<text x="46.5" y="91.4">7</text>
<text x="94.3" y="91.4">18</text>
<text x="94.3" y="94">19</text>
<text x="46" y="96.5">11</text>
<text x="46" y="99.1">12</text>
<text x="46" y="101.6">13</text>
<text x="94.3" y="96.5">20</text>
<text x="94.3" y="99.1">39</text>
<text x="94.3" y="101.6">40</text>
<text x="46" y="104.1">14</text>
<text x="46" y="106.7">15</text>
<text x="94.3" y="104.1">41</text>
<text x="94.3" y="106.7">42</text>
<text x="46" y="109.2">16</text>
<text x="46" y="111.8">17</text>
<text x="94.3" y="109.2">43</text>
<text x="94.3" y="111.8">45</text>
<text x="46" y="114.3">29</text>
<text x="46" y="116.8">30</text>
<text x="46" y="119.4">31</text>
<text x="94.3" y="116.8">21</text>
<text x="94.3" y="119.4">22</text>
<text x="94.3" y="114.3">46</text>
<text x="46" y="121.9">32</text>
<text x="46" y="124.5">33</text>
<text x="94.3" y="121.9">25</text>
<text x="94.3" y="124.5">26</text>
<text x="206.8" y="122.7" transform="rotate(-90 206.8 122.7)">2</text>
<text x="236.5" y="121.4" transform="rotate(-90 236.5 121.4)">8</text>
<text x="239" y="121.4" transform="rotate(-90 239 121.4)">7</text>
<text x="241.6" y="121.4" transform="rotate(-90 241.6 121.4)">6</text>
<text x="244.1" y="121.4" transform="rotate(-90 244.1 121.4)">5</text>
<text x="258.8" y="124.4" transform="rotate(-90 258.8 124.4)">11</text>
<text x="261.4" y="123.9" transform="rotate(-90 261.4 123.9)">1</text>
<text x="46" y="127">34</text>
<text x="46" y="129.5">37</text>
<text x="94.3" y="127">27</text>
<text x="94.3" y="129.5">28</text>
<text x="163.6" y="131.6" transform="rotate(-90 163.6 131.6)">3</text>
<text x="211.6" y="129.5">4</text>
<text x="236.5" y="129" transform="rotate(-90 236.5 129)">1</text>
<text x="239" y="129" transform="rotate(-90 239 129)">2</text>
<text x="241.6" y="129" transform="rotate(-90 241.6 129)">3</text>
<text x="244.1" y="129" transform="rotate(-90 244.1 129)">4</text>
<text x="46" y="132.1">38</text>
<text x="46.5" y="134.6">3</text>
<text x="46.5" y="137.2">4</text>
<text x="94.8" y="132.1">5</text>
<text x="94.8" y="134.6">6</text>
<text x="109.4" y="134.6">2</text>
<text x="114" y="132.2" transform="rotate(-90 114 132.2)">3</text>
<text x="118.3" y="134.6">4</text>
<text x="154.4" y="134.6">1</text>
<text x="154.4" y="137.2">4</text>
<text x="172.2" y="137.2">7</text>
<text x="211.6" y="134.6">1</text>
<text x="249.7" y="132.1">7</text>
<text x="249.7" y="137.2">9</text>
<text x="67.1" y="141.7" transform="rotate(-90 67.1 141.7)">8</text>
<text x="69.6" y="142.2" transform="rotate(-90 69.6 142.2)">23</text>
<text x="72.1" y="142.2" transform="rotate(-90 72.1 142.2)">35</text>
<text x="74.7" y="142.2" transform="rotate(-90 74.7 142.2)">47</text>
<text x="114" y="138.5" transform="rotate(-90 114 138.5)">1</text>
<text x="154.4" y="139.7">5</text>
<text x="154.4" y="142.2">8</text>
<text x="172.2" y="139.7">6</text>
<text x="206.8" y="143" transform="rotate(-90 206.8 143)">3</text>
<text x="249.2" y="139.7">10</text>
<text x="163.6" y="146.8" transform="rotate(-90 163.6 146.8)">2</text>
<text x="249.7" y="144.8">5</text>
<text x="258.8" y="151.9" transform="rotate(-90 258.8 151.9)">3</text>
<text x="261.4" y="151.9" transform="rotate(-90 261.4 151.9)">2</text>
</g>
<g font-size="1.8" fill="#0f0f0f">
<text x="41" y="35.5">CAN_{L}</text>
<text x="40.8" y="38">CAN_{H}</text>
<text x="180.4" y="41.8">SDA</text>
<text x="199.4" y="41.8">SWDIO</text>
<text x="180.6" y="44.3">SCL</text>
<text x="199.4" y="46.9">UART_TX</text>
<text x="199.4" y="44.3">SWCLK</text>
<text x="229.9" y="46.9">SWDIO</text>
<text x="199.4" y="49.4">UART_RX</text>
<text x="199.4" y="52">NRST</text>
<text x="229.9" y="49.4">SWCLK</text>
<text x="245.1" y="48.2">BOOT0</text>
<text x="264.2" y="48.2">BOOT1</text>
<text x="199.4" y="54.5">BOOT0</text>
<text x="100.6" y="88.8">BOOT0</text>
<text x="17.8" y="91.3">NRST</text>
<text x="100.6" y="96.4">BOOT1</text>
<text x="103.1" y="106.6">SCL</text>
<text x="35.6" y="111.7">SCL</text>
<text x="35.6" y="109.1">SDA</text>
<text x="102.9" y="109.1">SDA</text>
<text x="103.8" y="111.7">INT</text>
<text x="33" y="119.3">UART_RX</text>
<text x="33" y="116.7">UART_TX</text>
<text x="101.9" y="114.2">SHUT</text>
<text x="33" y="124.4">CAN_TX</text>
<text x="33" y="121.8">CAN_RX</text>
<text x="33" y="126.9">SWDIO</text>
<text x="33" y="129.4">SWCLK</text>
<text x="217.2" y="129.4">SDA</text>
<text x="228.6" y="132">INT</text>
<text x="142.2" y="134.5">CAN_TX</text>
<text x="142.2" y="137.1">CAN_RX</text>
<text x="178" y="137.1">CAN_{H}</text>
<text x="217.4" y="134.5">SCL</text>
<text x="228.6" y="137.1">SDA</text>
<text x="178.1" y="139.6">CAN_{L}</text>
<text x="228.6" y="139.6">SCL</text>
<text x="228.6" y="144.7">SHUT</text>
<text x="143.5" y="170.1">CAN_{L}</text>
<text x="162.7" y="170.1">CAN_{H}</text>
</g>
<g font-size="1.8" fill="#0000c2">
<text x="241.3" y="73.8">BOOT Mode</text>
<text x="241.3" y="75.8">Main Flash Memory X</text>
<text x="241.3" y="77.9">System Memory</text>
<text x="255.7" y="73.8">BOOT1 BOOT0</text>
<text x="261" y="75.8">0</text>
<text x="241.3" y="79.9">On Chip SRAM</text>
<text x="99.1" y="159.9">C_{X1}=C_{X2}=2*(C_{LOAD}-C_{STRAY(10pF)})</text>
<text x="24.1" y="171.3">V_{BATT}</text>
<text x="101.6" y="171.3">V_{DDA}</text>
</g>
<text font-size=".5" fill="#840000" x="29.3" y="45.3">Mounting</text>
</svg>
